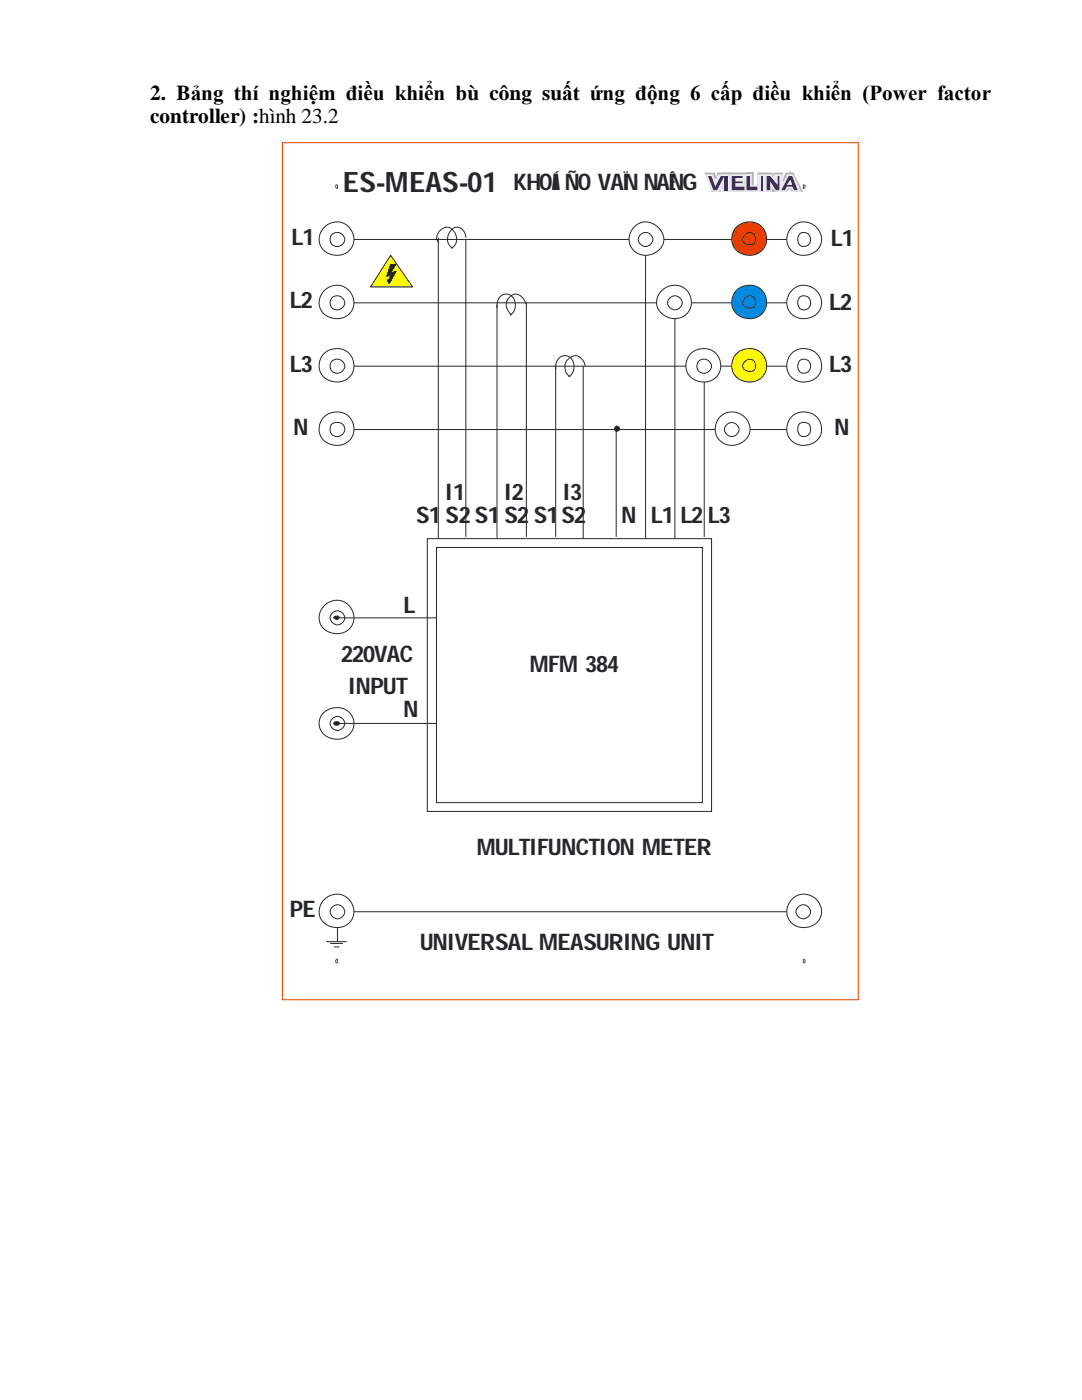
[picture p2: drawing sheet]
<svg xmlns="http://www.w3.org/2000/svg" width="216mm" height="279mm" viewBox="0 0 216 279" stroke-linecap="round" stroke-linejoin="round" font-family="sans-serif">
<path d="M56.4 28.5h114.9v171h-114.9z" fill="none" stroke="#e54200" stroke-width=".2"/>
<path d="M67.7 47.8h95.9M67.3 60.4h96.3M68.1 73.1h94.4M68.4 85.7h93.3M67 182h93.3" fill="none" stroke="#24282b" stroke-width=".2"/>
<path d="M147 45.2a3.5 3.5 0 0 1 4.7-.2 3.5 3.5 0 0 1 .7 4.6 3.6 3.6 0 0 1-6.3-1.2 3.6 3.6 0 0 1 .9-3.2z" fill-rule="evenodd" fill="#eb3d00"/>
<path d="M147 45.2a3.5 3.5 0 0 1 4.7-.2 3.5 3.5 0 0 1 .7 4.6 3.6 3.6 0 0 1-6.3-1.2 3.6 3.6 0 0 1 .9-3.2zM148.5 47a1.24 1.24 0 0 1 2-.1 1.24 1.24 0 0 1-.4 1.9 1.41 1.41 0 0 1-1.9-1z" fill="none" stroke="#24282b" stroke-width=".2"/>
<path d="M147 70.5a3.5 3.5 0 0 1 4.7-.3 3.5 3.5 0 0 1 .7 4.7 3.6 3.6 0 0 1-6.3-1.2 3.6 3.6 0 0 1 .9-3.2z" fill-rule="evenodd" fill="#fdfa00"/>
<path d="M147 70.5a3.5 3.5 0 0 1 4.7-.3 3.5 3.5 0 0 1 .7 4.7 3.6 3.6 0 0 1-6.3-1.2 3.6 3.6 0 0 1 .9-3.2zM148.5 72.3a1.24 1.24 0 0 1 2-.2 1.24 1.24 0 0 1-.4 2 1.41 1.41 0 0 1-1.9-1z" fill="none" stroke="#24282b" stroke-width=".2"/>
<path d="M147 57.9a3.5 3.5 0 0 1 4.7-.3 3.5 3.5 0 0 1 .7 4.6 3.6 3.6 0 0 1-6.3-1.1 3.6 3.6 0 0 1 .9-3.2z" fill-rule="evenodd" fill="#0089e1"/>
<path d="M147 57.9a3.5 3.5 0 0 1 4.7-.3 3.5 3.5 0 0 1 .7 4.6 3.6 3.6 0 0 1-6.3-1.1 3.6 3.6 0 0 1 .9-3.2zM148.5 59.6a1.24 1.24 0 0 1 2-.1 1.24 1.24 0 0 1-.4 1.9 1.41 1.41 0 0 1-1.9-1zM65.1 187.9h4.1M65.9 188.3h2.5M66.6 189h1.1M67.3 183.4v4.5" fill="none" stroke="#24282b" stroke-width=".2"/>
<path d="M64.7 179.5a3.4 3.4 0 0 1 5.2 .3 3.4 3.4 0 0 1-1.3 5.1 3.5 3.5 0 0 1-4.9-3.6l.6-1.2z" fill-rule="evenodd" fill="#fff"/>
<path d="M64.7 179.5a3.4 3.4 0 0 1 5.2 .3 3.4 3.4 0 0 1-1.3 5.1 3.5 3.5 0 0 1-4.9-3.6l.6-1.2z" fill="none" stroke="#24282b" stroke-width=".2"/>
<circle cx="67.3" cy="182" r="1.42" fill="#fff"/>
<circle cx="67.3" cy="182" r="1.42" fill="none" stroke="#24282b" stroke-width=".2"/>
<path d="M157.9 179.5a3.4 3.4 0 0 1 4.9-.1 3.4 3.4 0 0 1 .1 4.8 3.5 3.5 0 0 1-3.7 .8 3.5 3.5 0 0 1-2.2-3 3.7 3.7 0 0 1 .9-2.5z" fill-rule="evenodd" fill="#fff"/>
<path d="M157.9 179.5a3.4 3.4 0 0 1 4.9-.1 3.4 3.4 0 0 1 .1 4.8 3.5 3.5 0 0 1-3.7 .8 3.5 3.5 0 0 1-2.2-3 3.7 3.7 0 0 1 .9-2.5z" fill="none" stroke="#24282b" stroke-width=".2"/>
<circle cx="160.2" cy="182" r="1.42" fill="#fff"/>
<circle cx="160.2" cy="182" r="1.42" fill="none" stroke="#24282b" stroke-width=".2"/>
<path d="M66.2 72.3a1.24 1.24 0 0 1 2-.2 1.24 1.24 0 0 1-.5 2 1.41 1.41 0 0 1-1.8-1z" fill-rule="evenodd" fill="#fff"/>
<path d="M66.2 72.3a1.24 1.24 0 0 1 2-.2 1.24 1.24 0 0 1-.5 2 1.41 1.41 0 0 1-1.8-1z" fill="none" stroke="#24282b" stroke-width=".2"/>
<path d="M66.2 84.9a1.24 1.24 0 0 1 2-.1 1.24 1.24 0 0 1-.5 1.9 1.42 1.42 0 0 1-1.8-1z" fill-rule="evenodd" fill="#fff"/>
<path d="M66.2 84.9a1.24 1.24 0 0 1 2-.1 1.24 1.24 0 0 1-.5 1.9 1.42 1.42 0 0 1-1.8-1z" fill="none" stroke="#24282b" stroke-width=".2"/>
<path d="M66.2 59.6a1.24 1.24 0 0 1 2-.1 1.24 1.24 0 0 1-.5 1.9 1.41 1.41 0 0 1-1.8-1z" fill-rule="evenodd" fill="#fff"/>
<path d="M66.2 59.6a1.24 1.24 0 0 1 2-.1 1.24 1.24 0 0 1-.5 1.9 1.41 1.41 0 0 1-1.8-1z" fill="none" stroke="#24282b" stroke-width=".2"/>
<path d="M64.7 45.4a3.4 3.4 0 0 1 5.2 .2 3.4 3.4 0 0 1-1.3 5.1 3.5 3.5 0 0 1-4.9-3.6l.6-1.2z" fill-rule="evenodd" fill="#fff"/>
<path d="M64.7 45.4a3.4 3.4 0 0 1 5.2 .2 3.4 3.4 0 0 1-1.3 5.1 3.5 3.5 0 0 1-4.9-3.6l.6-1.2z" fill="none" stroke="#24282b" stroke-width=".2"/>
<circle cx="67.3" cy="47.8" r="1.42" fill="#fff"/>
<circle cx="67.3" cy="47.8" r="1.42" fill="none" stroke="#24282b" stroke-width=".2"/>
<path d="M64.7 58a3.4 3.4 0 0 1 5.2 .3 3.4 3.4 0 0 1-1.3 5 3.5 3.5 0 0 1-4.9-3.5l.6-1.2z" fill-rule="evenodd" fill="#fff"/>
<path d="M64.7 58a3.4 3.4 0 0 1 5.2 .3 3.4 3.4 0 0 1-1.3 5 3.5 3.5 0 0 1-4.9-3.5l.6-1.2z" fill="none" stroke="#24282b" stroke-width=".2"/>
<circle cx="67.3" cy="60.4" r="1.42" fill="#fff"/>
<circle cx="67.3" cy="60.4" r="1.42" fill="none" stroke="#24282b" stroke-width=".2"/>
<path d="M64.7 70.5a3.5 3.5 0 0 1 4.6-.3 3.5 3.5 0 0 1 .8 4.7 3.6 3.6 0 0 1-6.4-1.2 3.6 3.6 0 0 1 1-3.2z" fill-rule="evenodd" fill="#fff"/>
<path d="M64.7 70.5a3.5 3.5 0 0 1 4.6-.3 3.5 3.5 0 0 1 .8 4.7 3.6 3.6 0 0 1-6.4-1.2 3.6 3.6 0 0 1 1-3.2z" fill="none" stroke="#24282b" stroke-width=".2"/>
<circle cx="67.3" cy="73.1" r="1.42" fill="#fff"/>
<circle cx="67.3" cy="73.1" r="1.42" fill="none" stroke="#24282b" stroke-width=".2"/>
<path d="M64.7 142.1a3.5 3.5 0 0 1 3.7-.7 3.5 3.5 0 0 1 2.2 3 3.5 3.5 0 0 1-3.1 3.2 3.5 3.5 0 0 1-3.8-2.6 2.99 2.99 0 0 1 1-2.9z" fill-rule="evenodd" fill="#fff"/>
<path d="M64.7 142.1a3.5 3.5 0 0 1 3.7-.7 3.5 3.5 0 0 1 2.2 3 3.5 3.5 0 0 1-3.1 3.2 3.5 3.5 0 0 1-3.8-2.6 2.99 2.99 0 0 1 1-2.9z" fill="none" stroke="#24282b" stroke-width=".2"/>
<circle cx="67.3" cy="144.4" r="1.42" fill="#fff"/>
<circle cx="67.3" cy="144.4" r="1.42" fill="none" stroke="#24282b" stroke-width=".2"/>
<path d="M64.7 83.2a3.5 3.5 0 0 1 4.6-.3 3.5 3.5 0 0 1 .8 4.6 3.6 3.6 0 0 1-6.4-1.1 3.6 3.6 0 0 1 1-3.2z" fill-rule="evenodd" fill="#fff"/>
<path d="M64.7 83.2a3.5 3.5 0 0 1 4.6-.3 3.5 3.5 0 0 1 .8 4.6 3.6 3.6 0 0 1-6.4-1.1 3.6 3.6 0 0 1 1-3.2z" fill="none" stroke="#24282b" stroke-width=".2"/>
<circle cx="67.3" cy="85.7" r="1.44" fill="#fff"/>
<circle cx="67.3" cy="85.7" r="1.44" fill="none" stroke="#24282b" stroke-width=".2"/>
<path d="M64.7 120.9a3.4 3.4 0 0 1 5.2 .3 3.4 3.4 0 0 1-1.3 5 3.5 3.5 0 0 1-4.9-3.5l.6-1.3z" fill-rule="evenodd" fill="#fff"/>
<path d="M64.7 120.9a3.4 3.4 0 0 1 5.2 .3 3.4 3.4 0 0 1-1.3 5 3.5 3.5 0 0 1-4.9-3.5l.6-1.3z" fill="none" stroke="#24282b" stroke-width=".2"/>
<circle cx="67.3" cy="123.3" r="1.42" fill="#fff"/>
<circle cx="67.3" cy="123.3" r="1.42" fill="none" stroke="#24282b" stroke-width=".2"/>
<path d="M157.9 45.4a3.4 3.4 0 0 1 4.9-.2 3.4 3.4 0 0 1 .1 4.8 3.5 3.5 0 0 1-3.7 .8 3.5 3.5 0 0 1-2.2-3 3.7 3.7 0 0 1 .9-2.4z" fill-rule="evenodd" fill="#fff"/>
<path d="M157.9 45.4a3.4 3.4 0 0 1 4.9-.2 3.4 3.4 0 0 1 .1 4.8 3.5 3.5 0 0 1-3.7 .8 3.5 3.5 0 0 1-2.2-3 3.7 3.7 0 0 1 .9-2.4z" fill="none" stroke="#24282b" stroke-width=".2"/>
<path d="M159.6 46.7a1.37 1.37 0 0 1 2.1 1.1 1.37 1.37 0 0 1-2.1 1.1 1.76 1.76 0 0 1 0-2.2z" fill-rule="evenodd" fill="#fff"/>
<path d="M159.6 46.7a1.37 1.37 0 0 1 2.1 1.1 1.37 1.37 0 0 1-2.1 1.1 1.76 1.76 0 0 1 0-2.2z" fill="none" stroke="#24282b" stroke-width=".2"/>
<path d="M157.9 58a3.4 3.4 0 0 1 4.9-.1 3.4 3.4 0 0 1 .1 4.8 3.5 3.5 0 0 1-3.7 .8 3.5 3.5 0 0 1-2.2-3.1 3.7 3.7 0 0 1 .9-2.4z" fill-rule="evenodd" fill="#fff"/>
<path d="M157.9 58a3.4 3.4 0 0 1 4.9-.1 3.4 3.4 0 0 1 .1 4.8 3.5 3.5 0 0 1-3.7 .8 3.5 3.5 0 0 1-2.2-3.1 3.7 3.7 0 0 1 .9-2.4z" fill="none" stroke="#24282b" stroke-width=".2"/>
<path d="M159.6 59.3a1.37 1.37 0 0 1 2.1 1.1 1.37 1.37 0 0 1-2.1 1.1 1.76 1.76 0 0 1 0-2.2z" fill-rule="evenodd" fill="#fff"/>
<path d="M159.6 59.3a1.37 1.37 0 0 1 2.1 1.1 1.37 1.37 0 0 1-2.1 1.1 1.76 1.76 0 0 1 0-2.2z" fill="none" stroke="#24282b" stroke-width=".2"/>
<path d="M157.9 70.5a3.5 3.5 0 0 1 4.7-.2 3.5 3.5 0 0 1 .8 4.6 3.5 3.5 0 0 1-3.8 1.3 3.5 3.5 0 0 1-2.6-3.1 3.6 3.6 0 0 1 .9-2.6z" fill-rule="evenodd" fill="#fff"/>
<path d="M157.9 70.5a3.5 3.5 0 0 1 4.7-.2 3.5 3.5 0 0 1 .8 4.6 3.5 3.5 0 0 1-3.8 1.3 3.5 3.5 0 0 1-2.6-3.1 3.6 3.6 0 0 1 .9-2.6z" fill="none" stroke="#24282b" stroke-width=".2"/>
<path d="M159.6 72a1.37 1.37 0 0 1 2.1 1.1 1.37 1.37 0 0 1-2.1 1.1 1.76 1.76 0 0 1 0-2.2z" fill-rule="evenodd" fill="#fff"/>
<path d="M159.6 72a1.37 1.37 0 0 1 2.1 1.1 1.37 1.37 0 0 1-2.1 1.1 1.76 1.76 0 0 1 0-2.2z" fill="none" stroke="#24282b" stroke-width=".2"/>
<path d="M157.9 83.2a3.5 3.5 0 0 1 4.7-.3 3.5 3.5 0 0 1 .8 4.6 3.5 3.5 0 0 1-3.8 1.3 3.5 3.5 0 0 1-2.6-3.1 3.6 3.6 0 0 1 .9-2.5z" fill-rule="evenodd" fill="#fff"/>
<path d="M157.9 83.2a3.5 3.5 0 0 1 4.7-.3 3.5 3.5 0 0 1 .8 4.6 3.5 3.5 0 0 1-3.8 1.3 3.5 3.5 0 0 1-2.6-3.1 3.6 3.6 0 0 1 .9-2.5z" fill="none" stroke="#24282b" stroke-width=".2"/>
<path d="M159.6 84.5a1.42 1.42 0 0 1 1.8 .2 1.42 1.42 0 0 1 .1 1.8 1.27 1.27 0 0 1-1.5 .6 1.27 1.27 0 0 1-.8-1.4v-.5z" fill-rule="evenodd" fill="#fff"/>
<path d="M159.6 84.5a1.42 1.42 0 0 1 1.8 .2 1.42 1.42 0 0 1 .1 1.8 1.27 1.27 0 0 1-1.5 .6 1.27 1.27 0 0 1-.8-1.4v-.5z" fill="none" stroke="#24282b" stroke-width=".2"/>
<path d="M77.9 51l4.4 6.3h-8.4z" fill="#fdfa00" stroke="#24282b" stroke-width=".2"/>
<path d="M77.9 52.7h1.1l-1.1 1.8 1.1-.4-1.1 2.1-.3 .4-.4-.7h.4l.3-1.1-.7 .4z" fill-rule="evenodd" fill="#24211d" stroke="#24282b" stroke-width=".2"/>
<path d="M85.3 107.5h56.7v54.4h-56.7z" fill-rule="evenodd" fill="#fff"/>
<path d="M85.3 107.5h56.7v54.4h-56.7z" fill="none" stroke="#24282b" stroke-width=".2"/>
<path d="M87.1 109.3h53.1v50.9h-53.1z" fill-rule="evenodd" fill="#fff"/>
<g fill="none" stroke="#24282b" stroke-width=".2">
<path d="M87.5 48.5a2.05 2.05 0 0 1 1.3-3.1 2.09 2.09 0 0 1 2.3 2.4 1.92 1.92 0 0 1-1.1 1.7M87.5 47.4v60.1M93 47.4a1.76 1.76 0 0 0-.8-1.7 1.76 1.76 0 0 0-1.9 0 2.29 2.29 0 0 0 .1 3.8M93 47.8v59.3M128.8 47.8v59.7M99.2 61.5a2.51 2.51 0 0 1 1.3-2.7 2.01 2.01 0 0 1 2.3 2.6 1.88 1.88 0 0 1-1.1 1.5M99.2 60.8v46.7M105 60.8a2.68 2.68 0 0 0-2.2-2.1 2.29 2.29 0 0 0-1.8 1.8 2.29 2.29 0 0 0 1.1 2.4M105 60.4v46.7M110.9 73.8a2.51 2.51 0 0 1 1.3-2.7 2.01 2.01 0 0 1 2.3 2.6 1.9 1.9 0 0 1-1.1 1.5M110.9 73.1v34M116.4 73.1v34.4"/>
<path d="M116.7 73.1a1.95 1.95 0 0 0-1.1-1.9 1.95 1.95 0 0 0-2.2 .4 2.26 2.26 0 0 0 .4 3.6M134.7 60.4v47.1M140.5 73.1v34M123 85.7v21.4M87.1 109.3h53.1v50.9h-53.1z"/>
</g>
<path d="M134.3 60.2l.1-.1a.45 .45 0 0 1 .6 .3l-.3 .4-.3-.1z" fill-rule="evenodd" fill="#24211d"/>
<path d="M134.3 60.2l.1-.1a.45 .45 0 0 1 .6 .3l-.3 .4-.3-.1z" fill="none" stroke="#24282b" stroke-width=".2"/>
<circle cx="128.8" cy="47.8" r=".36" fill="#24211d"/>
<circle cx="128.8" cy="47.8" r=".36" fill="none" stroke="#24282b" stroke-width=".2"/>
<path d="M139.9 72.9l.4-.2a.48 .48 0 0 1 .6 .4l-.4 .3-.6-.2z" fill-rule="evenodd" fill="#24211d"/>
<path d="M139.9 72.9l.4-.2a.48 .48 0 0 1 .6 .4l-.4 .3-.6-.2zM67.3 123.3h19.8M67.3 144.4h19.8" fill="none" stroke="#24282b" stroke-width=".2"/>
<path d="M66.7 123.1l.4-.1a.47 .47 0 0 1 .6 .3l-.4 .4-.6-.3z" fill-rule="evenodd" fill="#24211d"/>
<path d="M66.7 123.1l.4-.1a.47 .47 0 0 1 .6 .3l-.4 .4-.6-.3z" fill="none" stroke="#24282b" stroke-width=".2"/>
<path d="M66.7 144.2l.4-.2a.47 .47 0 0 1 .6 .4 .59 .59 0 0 1-.5 .4 .59 .59 0 0 1-.6-.4z" fill-rule="evenodd" fill="#24211d"/>
<path d="M66.7 144.2l.4-.2a.47 .47 0 0 1 .6 .4 .59 .59 0 0 1-.5 .4 .59 .59 0 0 1-.6-.4z" fill="none" stroke="#24282b" stroke-width=".2"/>
<path d="M123 85a.62 .62 0 0 1 .6 .8l-.6 .3-.4-.4z" fill-rule="evenodd" fill="#24211d"/>
<path d="M123 85a.62 .62 0 0 1 .6 .8l-.6 .3-.4-.4z" fill="none" stroke="#24282b" stroke-width=".2"/>
<path d="M126.5 45.4a3.5 3.5 0 0 1 4-.6 3.5 3.5 0 0 1 1.9 3.6 3.6 3.6 0 0 1-3.4 2.6 3.6 3.6 0 0 1-3.4-2.6 3.5 3.5 0 0 1 .9-3z" fill-rule="evenodd" fill="#fff"/>
<path d="M126.5 45.4a3.5 3.5 0 0 1 4-.6 3.5 3.5 0 0 1 1.9 3.6 3.6 3.6 0 0 1-3.4 2.6 3.6 3.6 0 0 1-3.4-2.6 3.5 3.5 0 0 1 .9-3z" fill="none" stroke="#24282b" stroke-width=".2"/>
<circle cx="128.8" cy="47.8" r="1.42" fill="#fff"/>
<circle cx="128.8" cy="47.8" r="1.42" fill="none" stroke="#24282b" stroke-width=".2"/>
<path d="M132.2 57.9a3.4 3.4 0 0 1 4.8 0 3.4 3.4 0 0 1 0 4.8 3.4 3.4 0 0 1-4.8 0 3.1 3.1 0 0 1 0-4.8z" fill-rule="evenodd" fill="#fff"/>
<path d="M132.2 57.9a3.4 3.4 0 0 1 4.8 0 3.4 3.4 0 0 1 0 4.8 3.4 3.4 0 0 1-4.8 0 3.1 3.1 0 0 1 0-4.8z" fill="none" stroke="#24282b" stroke-width=".2"/>
<path d="M133.5 59.6a1.43 1.43 0 0 1 2.1-.2 1.43 1.43 0 0 1 0 2.1 1.43 1.43 0 0 1-2.1-.3 1.2 1.2 0 0 1 0-1.6z" fill-rule="evenodd" fill="#fff"/>
<path d="M133.5 59.6a1.43 1.43 0 0 1 2.1-.2 1.43 1.43 0 0 1 0 2.1 1.43 1.43 0 0 1-2.1-.3 1.2 1.2 0 0 1 0-1.6z" fill="none" stroke="#24282b" stroke-width=".2"/>
<path d="M137.9 70.5a3.5 3.5 0 0 1 4.6-.3 3.5 3.5 0 0 1 .8 4.7 3.6 3.6 0 0 1-6.4-1.2 3.6 3.6 0 0 1 1-3.2z" fill-rule="evenodd" fill="#fff"/>
<path d="M137.9 70.5a3.5 3.5 0 0 1 4.6-.3 3.5 3.5 0 0 1 .8 4.7 3.6 3.6 0 0 1-6.4-1.2 3.6 3.6 0 0 1 1-3.2z" fill="none" stroke="#24282b" stroke-width=".2"/>
<circle cx="140.5" cy="73.1" r="1.42" fill="#fff"/>
<circle cx="140.5" cy="73.1" r="1.42" fill="none" stroke="#24282b" stroke-width=".2"/>
<path d="M143.7 83.2a3.5 3.5 0 0 1 4.3-.4 3.5 3.5 0 0 1 1.4 4.2 3.5 3.5 0 0 1-3.8 1.9 3.5 3.5 0 0 1-2.9-3.2 3.6 3.6 0 0 1 1-2.5z" fill-rule="evenodd" fill="#fff"/>
<path d="M143.7 83.2a3.5 3.5 0 0 1 4.3-.4 3.5 3.5 0 0 1 1.4 4.2 3.5 3.5 0 0 1-3.8 1.9 3.5 3.5 0 0 1-2.9-3.2 3.6 3.6 0 0 1 1-2.5z" fill="none" stroke="#24282b" stroke-width=".2"/>
<circle cx="146" cy="85.7" r="1.42" fill="#fff"/>
<circle cx="146" cy="85.7" r="1.42" fill="none" stroke="#24282b" stroke-width=".2"/>
<path d="M67 37l.3-.1v.7l-.2-.1zM160.3 36.9l.3 .1v.3l-.1 .2-.2 .1zM67.1 191.5l.2-.1v.7l-.3-.1zM160.3 191.4l.3 .3-.1 .4h-.2z" fill="none" stroke="#4d5a61" stroke-width=".2"/>
<g fill="#b0b4ba">
<path d="M140.9 35.1l1.1-.3 1.1 2.8-1.1 .4zM140.5 34.4h.8v.7h-.4zM141.3 34.4h.7v1.5h-.7zM142 34.4h.7v.4l-.7 .3zM141.3 35.1l1.4-.3 .8 2.1-1.1 .4zM142.4 37.3h1.1zM143.1 34.8l1.1 .3-.7 2.2-1.1-.4zM143.1 34.4h.7v.7l-.7-.3zM143.8 34.4h.7v1.5h-.7zM144.5 34.4h.8l-.4 .7h-.4zM143.8 34.8l1.1 .3-1.1 2.9-1.1-.4zM143.1 38h.7v.3h-.7zM142.4 37.3h.7v1h-.7zM142 38h.4v.3h-.4z"/>
<path d="M144.2 35.1h1.1v2.9h-1.1zM144.2 34.4h.3v.7h-.3zM144.5 34.4h.8v1.5h-.8zM145.3 34.4h.7v.7h-.7zM144.5 35.1h1.5v2.9h-1.5zM145.3 38h.7v.3h-.7zM144.5 37.3h.8v1h-.8zM144.2 38h.3v.3h-.3z"/>
<path d="M145.3 35.1h1.4v2.9h-1.4zM145.3 34.4h.7v.7h-.7zM146 34.4h2.2v1.5h-2.2zM148.2 34.4h.7v.7h-.7zM147.8 35.1h1.1v.4h-1.1zM148.2 35.5h.7v.7h-.7zM146.7 35.1h1.5v1.1h-1.5zM146 35.1h.7v.4h-.7zM146 35.5h1.5v.7h-1.5zM146 36.2h.7v.3h-.7zM146.7 35.5h1.5v1h-1.5zM148.2 35.5h.7v.7h-.7zM147.5 36.2h1.4v.3h-1.4zM148.2 36.5h.7v.8h-.7zM146.7 36.2h1.5v1.1h-1.5zM146 36.2h.7v.3h-.7zM146 36.5h1.5v.8h-1.5zM146 37.3h.7v.7h-.7zM146.7 36.9h1.9v1.1h-1.9zM148.6 36.9h.7v.4h-.7zM147.8 37.3h1.5v.7h-1.5zM148.6 38h.7v.3h-.7zM146 37.3h2.6v1h-2.6zM145.3 38h.7v.3h-.7z"/>
<path d="M148.2 35.1h1.5v2.9h-1.5zM148.2 34.4h.7v.7h-.7zM148.9 34.4h.8v1.5h-.8zM149.7 34.4h.7v.7h-.7zM148.9 35.1h1.5v2.2h-1.5zM148.9 37.3h.8v.7h-.8zM149.7 36.9h1.4v1.1h-1.4zM151.1 36.9h.8v.4h-.8zM150.8 37.3h1.1v.7h-1.1zM151.1 38h.8v.3h-.8zM148.9 37.3h2.2v1h-2.2zM148.2 38h.7v.3h-.7z"/>
<path d="M151.1 35.1h1.5v2.9h-1.5zM151.1 34.4h.8v.7h-.8zM151.9 34.4h.3v1.5h-.3zM152.2 34.4h.8v.7h-.8zM151.9 35.1h1.1v2.9h-1.1zM152.2 38h.8v.3h-.8zM151.9 37.3h.3v1h-.3zM151.1 38h.8v.3h-.8z"/>
<path d="M152.2 35.1h1.5v2.9h-1.5zM152.2 34.4h.8v.7h-.8zM153 34.4h.7v1.5h-.7zM153.7 34.4h.4l.3 .4-.7 .3zM153 35.5l1.4-.7 1.1 1.7-1.1 .8zM154.4 37.3l.8-.4h.3zM154.4 35.1h1.1v1.8h-1.1zM154.4 34.4h.8v.7h-.8zM155.2 34.4h.3v1.5h-.3zM155.5 34.4h.8v.7h-.8zM154.8 35.1h1.5v2.9h-1.5zM155.5 38h.8v.3h-.8zM154.8 37.3h.7v1h-.7zM154.4 38h.4v.3h-.4zM153 36.2l1.1-.3 1.4 1.7-1.1 .4zM153 36.2l1.1-.3-.4 .3zM153 36.2h1.4v1.8h-1.4zM153.7 38h.7v.3h-.7zM153 37.3h.7v1h-.7zM152.2 38h.8v.3h-.8z"/>
<path d="M158.5 37.3h.7v1h-.7zM157.7 38h.8v.3h-.4zM157.7 37.3l1.1-.4 .4 .7-1.5 .4zM158.1 36.5h.7v.4l-.7 .4zM157 36.5h1.1v1.1h-1.1zM156.3 36.9l.3-.4h.4v.8zM156.3 36.9l1.4 .4-.3 .7-1.5-.4zM156.6 38h.8l-.4 .3h-.4zM155.9 37.3h.7v1h-.7zM155.5 37.6l.4 .4v.3h-.7zM156.6 34.8l1.1 .7-1.1 2.5-1.1-.4zM156.6 34.4h.8v.7l-.8-.3zM157.4 34.4h.7v1.5h-.7zM158.1 34.4h.4v.4l-.4 .3zM157.4 35.5l1.1-.7 1.4 2.8-1.4 .4zM159.2 38l.7-.4 .4 .7h-1.1zM157 35.9l1.1-.4 .7 1-1.4 .4zM157.7 34.1l.4 1.4-.4 .4-.7-.4zM157 35.5l1.1 .4-.4 1-1.1-.4zM156.6 36.5l.4 .4v.4h-.7zM157 36.2h1.1v1.1h-1.1zM158.1 36.9l.7-.4 .4 .8h-1.1z"/>
</g>
<g fill="#3b2478">
<path d="M141.3 35.1h.7l.7 2.2 1.1-2.2h.7l-1.4 2.9h-.7z"/>
<path d="M144.5 35.1h.8v2.9h-.8z"/>
<path d="M146 35.1h2.2v.4h-1.5v.7h1.5v.3h-1.5v.8h1.9v.7h-2.6z"/>
<path d="M148.9 35.1h.8v2.2h1.4v.7h-2.2z"/>
</g>
<path d="M152 35.1v2.9" fill="none" stroke="#3b2478" stroke-width=".37"/>
<g fill="#3b2478">
<path d="M153 35.1h.7l1.5 1.8v-1.8h.3v2.9h-.7l-1.1-1.8v1.8h-.7z"/>
<path d="M157.4 35.1h.7l1.1 2.9h-.7l-.4-.7h-1.1l-.4 .7h-.7zM157.7 35.9l-.7 1h1.1z"/>
</g>
<g fill="#e4e7ec">
<path d="M140.9 35.1h.7l1.5 2.5-1.1 .4zM140.5 34.8h.8v.3h-.4zM141.3 34.8h.7v.7h-.7zM142 34.8h.4v.3h-.4zM141.6 35.1h.8l1.1 1.8-1.1 .4zM142.4 37.3h1.1zM143.1 35.1h1.1l-.7 2.2-1.1-.4zM143.1 35.1l.4-.3h.3v.3zM143.8 34.8h.7v.7h-.7zM144.5 34.8h.4v.3h-.4zM143.8 35.1h1.1l-1.1 2.9-1.1-.4zM143.1 38h.7l-.3 .3h-.4zM142.4 37.3h.7v1h-.7zM142 38h.4v.3z"/>
<path d="M144.2 35.1h1.1v2.9h-1.1zM144.2 34.8h.3v.3h-.3zM144.5 34.8h.8v.7h-.8zM145.3 34.8h.3v.3h-.3zM144.9 35.1h.7v2.9h-.7zM145.3 38h.3v.3h-.3zM144.5 37.3h.8v1h-.8zM144.2 38h.3v.3h-.3z"/>
<path d="M145.6 35.1h.8v2.9h-.8zM145.6 34.8h.4v.3h-.4zM146 34.8h2.2v.7h-2.2zM148.2 34.8h.7v.3h-.7zM147.8 35.1h1.1v.4h-1.1zM148.2 35.5h.7v.4h-.7zM146.7 35.1h1.5v.8h-1.5zM146 35.1h.7v.4h-.7zM146 35.5h1.1v.7h-1.1zM146 36.2h.7v.3h-.7zM146.7 35.9h1.5v.6h-1.5zM148.2 35.9h.4v.3h-.4zM147.8 36.2h.8v.3h-.8zM148.2 36.5h.4v.4h-.4zM146.7 36.2h1.5v.7h-1.5zM146 36.2h.7v.3h-.7zM146 36.5h1.1v.8h-1.1zM146 37.3h.7v.3h-.7zM146.7 36.9h1.9v.7h-1.9zM148.6 36.9h.3v.4h-.3zM147.8 37.3h1.1v.7h-1.1zM148.6 38h.3v.3h-.3zM146 37.3h2.6v1h-2.6zM145.6 38h.4v.3h-.4z"/>
<path d="M148.6 35.1h1.1v2.9h-1.1zM148.6 34.8h.3v.3h-.3zM148.9 34.8h.8v.7h-.8zM149.7 34.8h.3v.3h-.3zM149.3 35.1h.7v2.2h-.7zM149.3 37.3h.4v.3h-.4zM149.7 36.9h1.4v.7h-1.4zM151.1 36.9h.8v.4h-.8zM150.8 37.3h1.1v.7h-1.1zM151.1 38h.8v.3h-.8zM148.9 37.3h2.2v1h-2.2zM148.6 38h.3v.3h-.3z"/>
<path d="M151.1 35.1h1.1v2.9h-1.1zM151.1 34.8h.8v.3h-.8zM151.9 34.8h.3v.7h-.3zM152.2 34.8h.8v.3h-.8zM151.9 35.1h1.1v2.9h-1.1zM152.2 38h.8v.3h-.8zM151.9 37.3h.3v1h-.3zM151.1 38h.8v.3h-.8z"/>
<path d="M152.6 35.1h1.1v2.9h-1.1zM152.6 34.8h.4v.3h-.4zM153 34.8h.7v.7h-.7zM153.7 34.8h.4l-.4 .3zM153.3 35.5l.8-.7 1.4 1.7-.7 .8zM154.8 37.3l.4-.4h.3zM154.4 35.1h1.1v1.8h-1.1zM154.4 34.8h.8v.3h-.8zM155.2 34.8h.3v.7h-.3zM155.5 34.8h.8v.3h-.8zM155.2 35.1h1.1v2.9h-1.1zM155.5 38h.8v.3h-.8zM154.8 37.3h.7v1h-.7zM154.4 38h.4v.3zM153.3 36.2l.8-.3 1.4 1.7-1.1 .4zM153.3 36.2l.8-.3-.4 .3zM153.3 36.2h.8v1.8h-.8zM153.7 38h.4v.3h-.4zM153 37.3h.7v1h-.7zM152.6 38h.4v.3h-.4z"/>
<path d="M158.5 37.3h.7v1h-.7zM158.1 38h.4v.3h-.4zM157.7 37.3l1.1-.4v.7l-.7 .4zM158.1 36.9h.7l-.7 .4zM157 36.9h1.1v.7h-1.1zM156.6 36.9h.4v.4zM156.6 36.9l.8 .4-.4 .7-.7-.4zM156.6 38h.4v.3h-.4zM155.9 37.3h.7v1h-.7zM155.5 37.6l.4 .4v.3h-.7zM157 35.1h.7l-1.4 2.9-.8-.4zM157 34.8h.4v.3h-.4zM157.4 34.8h.7v.7h-.7zM158.1 34.8l.4 .3h-.4zM157.4 35.1h1.1l1 2.5-.7 .4zM159.2 38l.3-.4 .4 .7h-.7zM157 35.9l1.1-.4 .4 1-.8 .4zM157 35.5l.7-.7 .4 .7-.4 .4zM157 35.5l1.1 .4-.4 1-1.1-.4zM156.6 36.5l.4 .4v.4h-.4zM157 36.2h1.1v1.1h-1.1zM158.1 36.9l.4-.4 .3 .8h-.7z"/>
</g>
<g fill="#3b2478">
<path d="M141.3 35.1h.7l.7 2.2 1.1-2.2h.7l-1.4 2.9h-.7z"/>
<path d="M144.5 35.1h.8v2.9h-.8z"/>
<path d="M146 35.1h2.2v.4h-1.5v.7h1.5v.3h-1.5v.8h1.9v.7h-2.6z"/>
<path d="M148.9 35.1h.8v2.2h1.4v.7h-2.2z"/>
</g>
<path d="M152 35.1v2.9" fill="none" stroke="#3b2478" stroke-width=".37"/>
<g fill="#3b2478">
<path d="M153 35.1h.7l1.5 1.8v-1.8h.3v2.9h-.7l-1.1-1.8v1.8h-.7z"/>
<path d="M157.4 35.1h.7l1.1 2.9h-.7l-.4-.7h-1.1l-.4 .7h-.7zM157.7 35.9l-.7 1h1.1z"/>
</g>
<path d="M141.3 35.1h.7l.7 2.2 1.1-2.2h.7l-1.4 2.9h-.7zM144.5 35.1h.8v2.9h-.8zM146 35.1h2.2v.4h-1.5v.7h1.5v.3h-1.5v.8h1.9v.7h-2.6zM148.9 35.1h.8v2.2h1.4v.7h-2.2zM151.9 35.1h.3v2.9h-.3zM153 35.1h.7l1.5 1.8v-1.8h.3v2.9h-.7l-1.1-1.8v1.8h-.7zM157.4 35.1h.7l1.1 2.9h-.7l-.4-.7h-1.1l-.4 .7h-.7zM157.7 35.9l.4 1h-1.1z" fill="none" stroke="#fff" stroke-width=".2"/>
<g fill="#3b2478">
<path d="M141.3 35.1h.7l.7 2.2 1.1-2.2h.7l-1.4 2.9h-.7z"/>
<path d="M144.5 35.1h.8v2.9h-.8z"/>
<path d="M146 35.1h2.2v.4h-1.5v.7h1.5v.3h-1.5v.8h1.9v.7h-2.6z"/>
<path d="M148.9 35.1h.8v2.2h1.4v.7h-2.2z"/>
</g>
<path d="M152 35.1v2.9" fill="none" stroke="#3b2478" stroke-width=".37"/>
<g fill="#3b2478">
<path d="M153 35.1h.7l1.5 1.8v-1.8h.3v2.9h-.7l-1.1-1.8v1.8h-.7z"/>
<path d="M157.4 35.1h.7l1.1 2.9h-.7l-.4-.7h-1.1l-.4 .7h-.7zM157.7 35.9l-.7 1h1.1z"/>
</g>
<path d="M148.9 34.8h1.1z" fill="#e4e7ec"/>
<path d="M148.9 34.4h1.5z" fill="#b0b4ba"/>
<text font-size="5.6" fill="#24282b" x="68.4" y="38.3">ES-MEAS-01</text>
<g font-size="4.6" fill="#24282b">
<text x="102.4" y="37.9">KHOÁ</text>
<text x="110.2" y="37.9">I ÑO VAÏN NAÊ</text>
<text x="133.6" y="37.9">NG</text>
<text x="58.2" y="48.9">L1</text>
<text x="165.8" y="49.2">L1</text>
<text x="57.8" y="61.5">L2</text>
<text x="165.4" y="61.8">L2</text>
<text x="57.8" y="74.2">L3</text>
<text x="165.4" y="74.2">L3</text>
<text x="58.6" y="86.8">N</text>
<text x="166.5" y="86.8">N</text>
<text x="88.9" y="99.7">I1</text>
<text x="100.7" y="99.7">I2</text>
<text x="112.4" y="99.7">I3</text>
<text x="83.1" y="104.3">S1</text>
<text x="88.9" y="104.3">S2S1</text>
<text x="100.7" y="104.3">S2</text>
<text x="106.5" y="104.3">S1</text>
<text x="112" y="104.3">S2</text>
<text x="124" y="104.3">N</text>
<text x="129.9" y="104.3">L1</text>
<text x="135.8" y="104.3">L2</text>
<text x="141.2" y="104.3">L3</text>
<text x="80.5" y="122.3">L</text>
<text x="68.1" y="132.1">220VAC</text>
<text x="105.7" y="134.2">MFM 384</text>
<text x="69.5" y="138.4">INPUT</text>
<text x="80.5" y="143">N</text>
<text x="95.2" y="170.7">MULTIFUNCTION METER</text>
<text x="57.8" y="183">PE</text>
<text x="83.8" y="189.7">UNIVERSAL MEASURING UNIT</text>
</g>
<g font-size="4.2">
<text x="30" y="19.9">2. Bảng thí nghiệm điều khiển bù công suất ứng động 6 cấp điều khiển (Power factor</text>
<text x="30" y="24.6">controller) :hình 23.2</text>
</g>
</svg>
